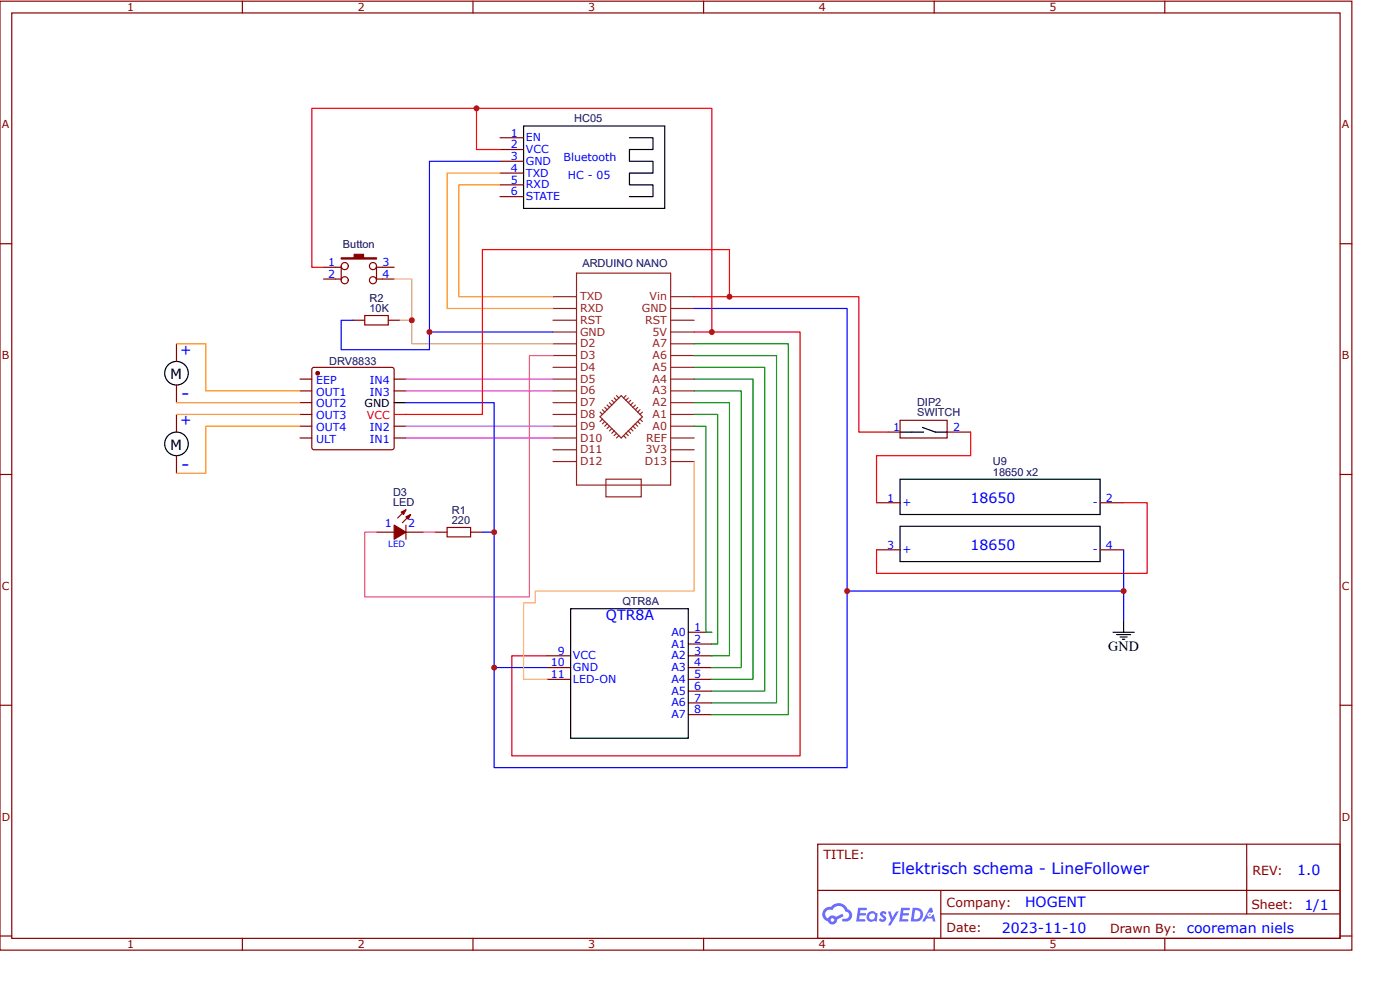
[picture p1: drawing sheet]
<svg xmlns="http://www.w3.org/2000/svg" width="210mm" height="148mm" viewBox="0 0 210 148" stroke-linecap="round" stroke-linejoin="round" font-family="sans-serif">
<g fill="none" stroke="#800" stroke-width=".18">
<path d="M0 .2h202.7v142.1h-202.7zM1.8 1.9h199.1v138.7h-199.1zM36.3 .2v1.7M70.9 .2v1.7M105.5 .2v1.7M140.1 .2v1.7M174.6 .2v1.7M0 36.5h1.8M200.9 36.5h1.8M0 71.1h1.8M200.9 71.1h1.8M0 105.7h1.8"/>
<path d="M200.9 105.7h1.8M122.6 126.5h78.3v14.1h-78.3zM122.6 133.4h78.2M141 136.9h59.8M141 133.4v7M186.9 126.5v10.4M0 140.2h1.8M36.3 140.6v1.7M70.9 140.6v1.7M105.5 140.6v1.7M140.1 140.6v1.7M174.6 140.6v1.7"/>
<path d="M200.9 140.2h1.8"/>
</g>
<g fill="#58f">
<path d="M132.1 136.6l.3-.1 .3 .1 .2 .2-.2 .2a.23 .23 0 0 0-.1-.2 .23 .23 0 0 0-.3 .1v.1a.85 .85 0 0 1 .5 .8 .66 .66 0 0 1-1.1 0l.3-.2 .3 .2 .2-.2a.88 .88 0 0 1-.5-.8z"/>
<path d="M133.1 136.5h.4l.3 .9 .5-.9h.5l-1.3 2.1h-.4l.5-.7z"/>
<path d="M128.7 136h1.2l.1 .2-.2 .2h-.8l-.1 .4h.8l.1 .2-.1 .2h-.8l-.1 .5h.8l.1 .1v.2l-1.3 .1z"/>
<path d="M135.1 136h1.3v.2l-.2 .2h-.7l-.1 .4h.7l.2 .2-.2 .2h-.8v.5h.7l.1 .1v.2l-1.3 .1z"/>
<path d="M139.4 136h.3l.2 .6-.3 .2a.34 .34 0 0 0-.5 .1 .34 .34 0 0 0 .2 .5 .34 .34 0 0 0 .4-.3l.3-.1 .3 1.1h-.4l-.1-.5h-.9l-.2 .5h-.5z"/>
<path d="M136.8 136l-.3 2.1h.7a1.05 1.05 0 0 0 1.2-1.1 1.05 1.05 0 0 0-1.2-1zM137.2 136.4a.71 .71 0 0 1 .8 .8 .71 .71 0 0 1-1 .5z"/>
<path d="M130.2 136.7a.77 .77 0 0 0-.2 1.1 .77 .77 0 0 0 1.1 .1l.3 .2 .2-1.2-.3-.1a.7 .7 0 0 0-1.1-.1zM130.2 137.3a.5 .5 0 0 1 1 0 .5 .5 0 0 1-1 0z"/>
<path d="M123.6 136.2a1.1 1.1 0 0 0 .5 1.8 .7 .7 0 0 0 .8 .5 .7 .7 0 0 0 .6-.7l1-.5-.2-.4-1 .5a.71 .71 0 0 0-1.2 .2 .69 .69 0 0 1-.3-1 .69 .69 0 0 1 1-.2 1.04 1.04 0 0 1 1-.7 1.04 1.04 0 0 1 1 .9 .57 .57 0 0 1 .5 .7 .57 .57 0 0 1-.8 .3l-.2 .1v.3a.98 .98 0 0 0 1.3-.5 .98 .98 0 0 0-.5-1.3 1.51 1.51 0 0 0-2.6-.3h-.4zM124.5 137.8a.3 .3 0 0 1 .6 0 .3 .3 0 0 1-.6 0z"/>
<circle cx="139.4" cy="137" r=".13"/>
</g>
<path d="M78.5 18.9h21.2v12.3h-21.2zM94.4 20.6h3.5v1.8h-3.5v1.8h3.5v1.7h-3.5v1.8h3.5v1.8h-3.5" fill="none" stroke="#000" stroke-width=".18"/>
<path d="M75 22.4h3.5M75 24.2h3.5M75 25.9h3.5M75 27.7h3.5M75 20.6h3.5M75 29.5h3.5M46.8 55.1l.3-.1h11.6l.3 .1 .1 .3v11.6l-.1 .3-.3 .1h-11.6l-.3-.1-.1-.3v-11.6z" fill="none" stroke="#800" stroke-width=".18"/>
<g fill="none" stroke="#8d2323" stroke-width=".18">
<path d="M82.9 58.6h3.5M82.9 56.8h3.5M82.9 55h3.5M82.9 53.3h3.5M82.9 51.5h3.5M82.9 49.7h3.5M82.9 48h3.5M82.9 46.2h3.5M82.9 44.5h3.5M86.4 40.9h14.1v31.8h-14.1zM91.7 60l.4 .3M92.1 59.6l.3 .4"/>
<path d="M92.4 59.3l.4 .3M93.1 59.3l3.2 3.1-3.2 3.2-3.1-3.2zM93.8 59.3l-.3 .3M94.2 59.6l-.4 .4M94.5 60l-.3 .3M100.5 58.6h3.6M100.5 56.8h3.6M100.5 55h3.6M100.5 53.3h3.6M100.5 51.5h3.6M100.5 49.7h3.6M100.5 48h3.6"/>
<path d="M100.5 46.2h3.6M100.5 44.5h3.6M82.9 67.4h3.5M82.9 65.6h3.5M82.9 63.9h3.5M82.9 62.1h3.5M82.9 60.3h3.5M82.9 69.1h3.5M90 61.7l.3 .4M90.3 61.4l.4 .3M90.3 62.8l-.3 .3M90.7 61l.3 .4"/>
<path d="M90.7 63.1l-.4 .4M90.8 71.8h5.3v2.6h-5.3zM91 60.7l.4 .3M91 63.5l-.3 .4M91.4 63.9l-.4 .3M91.4 60.3l.3 .4M91.7 64.2l-.3 .4M92.1 64.6l-.4 .3M92.4 64.9l-.3 .4M92.8 65.3l-.4 .3M93.5 65.3l.3 .3M93.8 64.9l.4 .4"/>
<path d="M94.2 64.6l.3 .3M94.5 64.2l.4 .4M94.9 63.9l.3 .3M94.9 60.3l-.4 .4M95.2 63.5l.4 .4M95.2 60.7l-.3 .3M95.6 63.1l.4 .4M95.6 61l-.4 .4M96 62.8l.3 .3M96 61.4l-.4 .3M96.3 61.7l-.3 .4M100.5 67.4h3.6"/>
<path d="M100.5 65.6h3.6M100.5 63.9h3.6M100.5 62.1h3.6M100.5 60.3h3.6M100.5 69.1h3.6"/>
</g>
<path d="M75 27.7h-6.2v16.8h14.1M75 25.9h-8v20.3h15.9" fill="none" stroke="#f90" stroke-width=".18"/>
<circle cx="47.6" cy="55.9" r=".26" fill="#800"/>
<g fill="none" stroke="#800" stroke-width=".18">
<path d="M26.5 51.5v2.7M26.5 57.7v2.6M45 56.8h1.7M45 58.6h1.7M59.1 56.8h1.8M59.1 58.6h1.8M26.5 62.1v2.6M26.5 68.3v2.6M45 60.3h1.7M45 62.1h1.7M45 63.9h1.7M45 65.6h1.7"/>
<path d="M56.4 79.7h2.7M59.1 63.9h1.8M59.1 65.6h1.8M131.4 75.3h3.5M133.2 64.7h1.7M134.9 63h7.1v2.6h-7.1zM142 64.7h3.5M164.9 75.3h3.6M82 98.2h3.5M103.2 98.2h3.5M103.2 94.7h3.5M103.2 96.5h3.5"/>
<path d="M131.4 82.4h3.5M164.9 82.4h3.6M82 100h3.5M82 101.8h3.5M103.2 100h3.5M103.2 101.8h3.5M103.2 103.5h3.5M103.2 105.3h3.5M103.2 107.1h3.5"/>
<circle cx="47.6" cy="55.9" r=".26"/>
</g>
<path d="M104.1 44.5h24.7v20.2h4.4M104.1 49.7h15.8v63.5h-43.2v-15h5.3M59.1 62.1h1.8M145.5 64.7v3.6h-14.1v7M168.5 75.3h3.5v10.6h-40.6v-3.5" fill="none" stroke="#f00" stroke-width=".18"/>
<g fill="none" stroke="#000" stroke-width=".18">
<path d="M59.1 60.3h1.8M134.9 71.8h30v5.3h-30zM134.9 78.8h30v5.3h-30zM134.9 64.7h3.6M138.3 64l1.9 .7h1.8M85.5 91.2h17.7v19.4h-17.7zM166.9 94.7h3.1M167.4 95.1h2.1M167.9 95.4h1.1M168.3 95.8h.3M168.5 93v1.7"/>
<circle cx="26.5" cy="55.9" r="1.76"/>
<circle cx="26.5" cy="66.5" r="1.76"/>
</g>
<path d="M104.1 58.6h7v41.4h-4.4M104.1 56.8h8.8v45h-6.2M104.1 55h10.6v48.5h-8M104.1 53.3h12.3v52h-9.7M104.1 51.5h14.1v55.6h-11.5M104.1 63.9h1.7v30.8h.9M104.1 62.1h3.5v34.4h-.9M104.1 60.3h5.3v37.9h-2.7" fill="none" stroke="#080" stroke-width=".18"/>
<path d="M26.5 51.5h4.4v7.1h14.1M26.5 60.3h18.5M26.5 62.1h18.5M45 63.9h-14.1v7h-4.4" fill="none" stroke="#f90" stroke-width=".18"/>
<path d="M60.9 56.8h22M60.9 58.6h22M60.9 63.9h22M60.9 65.6h22" fill="none" stroke="#c3f" stroke-width=".18"/>
<path d="M104.1 46.2h22.9v42.3h41.5v-6.1M168.5 88.5v4.5" fill="none" stroke="#00f" stroke-width=".18"/>
<path d="M59.1 78.7l1.8 1-1.8 1.1z" fill="#800"/>
<path d="M59.1 78.7l1.8 1-1.8 1.1zM60.9 76.4l-1.3 1.2M61.6 77.1l-1.3 1.2" fill="none" stroke="#800" stroke-width=".18"/>
<path d="M60.9 77.4l.7-.3-.4 .7z" fill="#800"/>
<path d="M60.9 77.4l.7-.3-.4 .7z" fill="none" stroke="#800" stroke-width=".18"/>
<path d="M60.1 76.7l.8-.3-.4 .7z" fill="#800"/>
<path d="M48.5 40h1.8M48.5 41.8h1.8M52.9 48h1.8M58.2 48h1.8M60.1 76.7l.8-.3-.4 .7zM60.9 78.7v2.1M60.9 79.7h2.6M65.3 79.7h1.7M70.6 79.7h1.7" fill="none" stroke="#800" stroke-width=".18"/>
<path d="M54.7 47.3h3.5v1.4h-3.5zM67 79h3.6v1.4h-3.6z" fill="none" stroke="#a00000" stroke-width=".18"/>
<path d="M82.9 53.3h-3.5v36.1h-24.7v-9.7h1.7M63.5 79.7h1.8" fill="none" stroke="#f39" stroke-width=".18"/>
<path d="M75 24.2h-10.6v25.5h18.5M60.9 60.3h13.2v19.4h-1.8M74.1 79.7v35.3h52.9v-26.5" fill="none" stroke="#00f" stroke-width=".18"/>
<path d="M75 22.4h-3.6v-6.2h35.3v33.5" fill="none" stroke="#f00" stroke-width=".18"/>
<path d="M60 48h1.7v3.5h21.2" fill="none" stroke="#cc6" stroke-width=".18"/>
<path d="M51.2 38.6h1.9v-.5h1.4v.5h1.9v.2h-5.2z" fill="#800"/>
<g fill="none" stroke="#800" stroke-width=".18">
<path d="M51.2 38.6h1.9v-.5h1.4v.5h1.9v.2h-5.2zM51.2 39.9v2.1M56.4 39.9v2.1M50.3 40h.9M50.3 41.8h.9M56.4 40h2.7M56.4 41.8h2.7"/>
<circle cx="51.7" cy="39.9" r=".53"/>
<circle cx="55.9" cy="39.9" r=".53"/>
<circle cx="51.7" cy="42" r=".53"/>
<circle cx="55.9" cy="42" r=".53"/>
</g>
<path d="M59.1 41.8h2.6v6.2" fill="none" stroke="#cc6" stroke-width=".18"/>
<path d="M71.4 16.2h-24.7v23.8h1.8M109.4 44.5v-7.1h-37.1v24.7h-11.4" fill="none" stroke="#f00" stroke-width=".18"/>
<path d="M52.9 48h-1.7v4.4h13.2v-2.7M74.1 100h7.9" fill="none" stroke="#00f" stroke-width=".18"/>
<path d="M104.1 69.1v19.4h-23.8v1.8h-1.8v11.5h3.5" fill="none" stroke="#f96" stroke-width=".18"/>
<g fill="#c00">
<circle cx="127" cy="88.5" r=".44"/>
<circle cx="74.1" cy="79.7" r=".44"/>
<circle cx="106.7" cy="49.7" r=".44"/>
<circle cx="168.5" cy="88.5" r=".44"/>
<circle cx="61.7" cy="48" r=".44"/>
<circle cx="71.4" cy="16.2" r=".44"/>
<circle cx="64.4" cy="49.7" r=".44"/>
<circle cx="74.1" cy="100" r=".44"/>
<circle cx="109.4" cy="44.4" r=".44"/>
</g>
<g font-size="2.8" fill="#00f">
<text x="27.2" y="60">-</text>
<text x="27.2" y="70.6">-</text>
</g>
<text font-size="2.4" fill="#00f" x="133.6" y="131">Elektrisch schema - LineFollower</text>
<g font-size="2.1" fill="#00f">
<text x="28.6" y="53.3" transform="rotate(-90 28.6 53.3)">+</text>
<text x="28.6" y="63.9" transform="rotate(-90 28.6 63.9)">+</text>
<text x="145.5" y="75.3">18650</text>
<text x="145.5" y="82.4">18650</text>
<text x="90.8" y="93">QTR8A</text>
<text x="194.5" y="131.1">1.0</text>
<text x="153.7" y="135.9">HOGENT</text>
<text x="195.5" y="136.3">1/1</text>
<text x="150.2" y="139.8">2023-11-10</text>
<text x="177.9" y="139.7">cooreman niels</text>
</g>
<g font-size="2.1">
<text x="25.5" y="56.8">M</text>
<text x="25.5" y="67.3">M</text>
<text x="166.2" y="97.5">GND</text>
</g>
<g font-size="1.9" fill="#800">
<text x="123.5" y="128.8">TITLE:</text>
<text x="187.8" y="131.1">REV:</text>
<text x="141.9" y="135.9">Company:</text>
<text x="187.6" y="136.2">Sheet:</text>
<text x="141.9" y="139.7">Date:</text>
<text x="166.4" y="139.7">Drawn By:</text>
</g>
<g font-size="1.6" fill="#800">
<text x="19" y="1.7">1</text>
<text x="53.6" y="1.7">2</text>
<text x="88.2" y="1.7">3</text>
<text x="122.8" y="1.7">4</text>
<text x="157.3" y="1.7">5</text>
<text x=".3" y="19.2">A</text>
<text x="201.2" y="19.2">A</text>
<text x=".3" y="53.8">B</text>
<text x="201.2" y="53.8">B</text>
<text x=".3" y="88.4">C</text>
<text x="201.2" y="88.4">C</text>
<text x=".3" y="122.9">D</text>
<text x="201.2" y="122.9">D</text>
<text x="19" y="142.1">1</text>
<text x="53.6" y="142.1">2</text>
<text x="88.2" y="142.1">3</text>
<text x="122.8" y="142.1">4</text>
<text x="157.3" y="142.1">5</text>
</g>
<g font-size="1.6" fill="#00f">
<text x="76.6" y="22.2">2</text>
<text x="76.6" y="24">3</text>
<text x="76.6" y="20.5">1</text>
<text x="78.8" y="22.9">VCC</text>
<text x="78.8" y="21.2">EN</text>
<text x="76.6" y="25.8">4</text>
<text x="76.6" y="27.5">5</text>
<text x="76.6" y="29.3">6</text>
<text x="78.8" y="24.7">GND</text>
<text x="78.8" y="26.5">TXD</text>
<text x="78.8" y="28.2">RXD</text>
<text x="78.8" y="30">STATE</text>
<text x="84.5" y="24.1">Bluetooth</text>
<text x="85.1" y="26.8">HC - 05</text>
<text x="49.2" y="39.9">1</text>
<text x="49.2" y="41.6">2</text>
<text x="57.3" y="39.9">3</text>
<text x="57.3" y="41.6">4</text>
<text x="47.4" y="57.5">EEP</text>
<text x="47.4" y="59.3">OUT1</text>
<text x="55.5" y="59.3">IN3</text>
<text x="55.5" y="57.5">IN4</text>
<text x="47.4" y="61">OUT2</text>
<text x="47.4" y="62.8">OUT3</text>
<text x="47.4" y="64.6">OUT4</text>
<text x="55.5" y="64.6">IN2</text>
<text x="133.9" y="64.6">1</text>
<text x="142.9" y="64.6">2</text>
<text x="47.4" y="66.3">ULT</text>
<text x="55.5" y="66.3">IN1</text>
<text x="133" y="75.1">1</text>
<text x="135.3" y="75.8">+</text>
<text x="163.8" y="75.8">-</text>
<text x="165.8" y="75.1">2</text>
<text x="57.7" y="79">1</text>
<text x="61.2" y="79">2</text>
<text x="133" y="82.2">3</text>
<text x="135.3" y="82.9">+</text>
<text x="163.8" y="82.9">-</text>
<text x="165.8" y="82.2">4</text>
<text x="100.7" y="95.3">A0</text>
<text x="104.1" y="94.5">1</text>
<text x="82.6" y="99.8">10</text>
<text x="82.6" y="101.6">11</text>
<text x="83.6" y="98.1">9</text>
<text x="85.9" y="98.8">VCC</text>
<text x="85.9" y="100.5">GND</text>
<text x="100.7" y="97">A1</text>
<text x="100.7" y="98.8">A2</text>
<text x="100.7" y="100.5">A3</text>
<text x="104.1" y="96.3">2</text>
<text x="104.1" y="98.1">3</text>
<text x="104.1" y="99.8">4</text>
<text x="104.1" y="101.6">5</text>
<text x="85.9" y="102.3">LED-ON</text>
<text x="100.7" y="102.3">A4</text>
<text x="100.7" y="104.1">A5</text>
<text x="100.7" y="105.8">A6</text>
<text x="100.7" y="107.6">A7</text>
<text x="104.1" y="103.4">6</text>
<text x="104.1" y="105.1">7</text>
<text x="104.1" y="106.9">8</text>
</g>
<g font-size="1.6" fill="#000080">
<text x="86.1" y="18.3">HC05</text>
<text x="51.4" y="37.1">Button</text>
<text x="87.3" y="40">ARDUINO NANO</text>
<text x="55.4" y="46.7">10K</text>
<text x="55.4" y="45.2">R2</text>
<text x="49.4" y="54.7">DRV8833</text>
<text x="137.5" y="62.3">SWITCH</text>
<text x="137.5" y="60.8">DIP2</text>
<text x="148.9" y="71.3">18650 x2</text>
<text x="148.9" y="69.7">U9</text>
<text x="58.9" y="75.8">LED</text>
<text x="58.9" y="74.3">D3</text>
<text x="67.7" y="77">R1</text>
<text x="67.7" y="78.5">220</text>
<text x="93.3" y="90.7">QTR8A</text>
</g>
<g font-size="1.6" fill="#8d2323">
<text x="87" y="46.7">RXD</text>
<text x="87" y="45">TXD</text>
<text x="96.2" y="46.7">GND</text>
<text x="97.4" y="45">Vin</text>
<text x="87" y="53.8">D3</text>
<text x="87" y="52">D2</text>
<text x="87" y="50.3">GND</text>
<text x="87" y="48.5">RST</text>
<text x="96.7" y="48.5">RST</text>
<text x="97.8" y="50.3">5V</text>
<text x="97.8" y="52">A7</text>
<text x="97.8" y="53.8">A6</text>
<text x="87" y="59.1">D6</text>
<text x="87" y="57.3">D5</text>
<text x="87" y="55.6">D4</text>
<text x="97.8" y="55.6">A5</text>
<text x="97.8" y="57.3">A4</text>
<text x="97.8" y="59.1">A3</text>
<text x="87" y="64.4">D9</text>
<text x="87" y="62.6">D8</text>
<text x="87" y="60.9">D7</text>
<text x="97.8" y="60.9">A2</text>
<text x="97.8" y="62.6">A1</text>
<text x="97.8" y="64.4">A0</text>
<text x="87" y="67.9">D11</text>
<text x="87" y="66.1">D10</text>
<text x="87" y="69.7">D12</text>
<text x="96.7" y="69.7">D13</text>
<text x="96.8" y="67.9">3V3</text>
<text x="96.9" y="66.1">REF</text>
</g>
<text font-size="1.6" x="54.7" y="61">GND</text>
<text font-size="1.6" fill="#f00" x="55" y="62.8">VCC</text>
<text font-size="1.3" fill="#00f" x="58.2" y="81.9">LED</text>
</svg>
